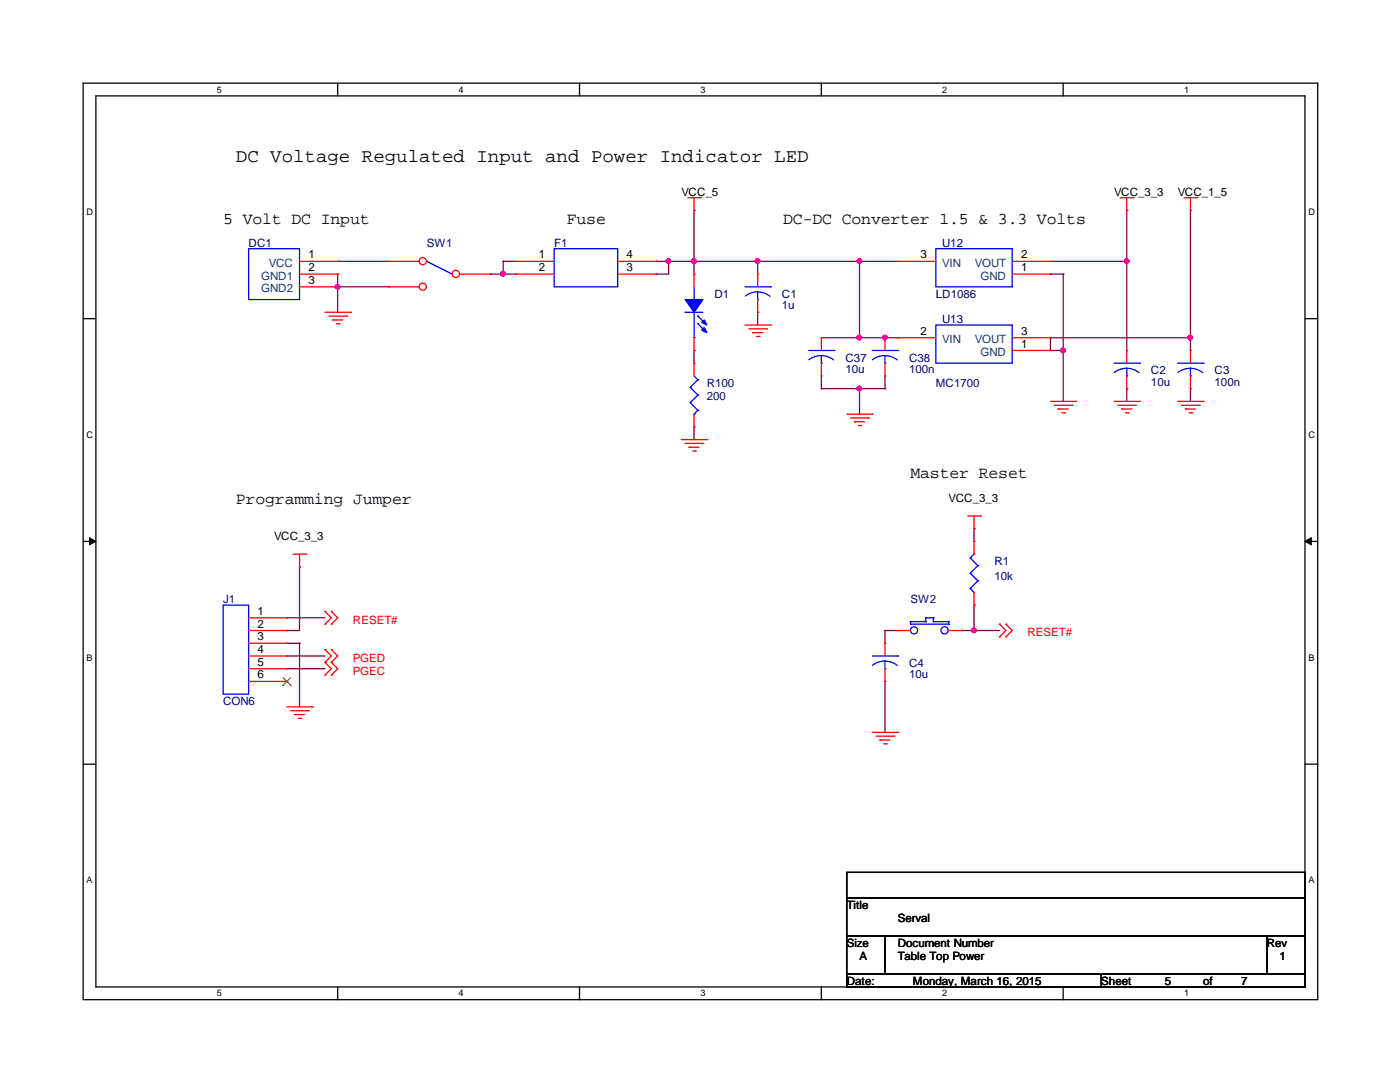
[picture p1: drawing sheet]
<svg xmlns="http://www.w3.org/2000/svg" width="279mm" height="216mm" viewBox="0 0 279 216" stroke-linecap="round" stroke-linejoin="round" font-family="sans-serif">
<path d="M16.6 16.6h246.4v182.9h-246.4zM19.1 19.1h241.3v177.8h-241.3z" fill="none" stroke="#000" stroke-width=".25"/>
<g fill="#fff">
<path d="M43.3 16.8h.9v2h-.9z"/>
<path d="M43.3 197.2h.9v1.9h-.9z"/>
</g>
<path d="M67.4 16.6v2.5M67.4 196.9v2.6" fill="none" stroke="#000" stroke-width=".25"/>
<g fill="#fff">
<path d="M91.5 16.8h1v2h-1z"/>
<path d="M91.5 197.2h1v1.9h-1z"/>
</g>
<path d="M115.7 16.6v2.5M115.7 196.9v2.6" fill="none" stroke="#000" stroke-width=".25"/>
<g fill="#fff">
<path d="M139.8 16.8h.9v2h-.9z"/>
<path d="M139.8 197.2h.9v1.9h-.9z"/>
</g>
<path d="M163.9 16.6v2.5M163.9 196.9v2.6" fill="none" stroke="#000" stroke-width=".25"/>
<g fill="#fff">
<path d="M188 16.8h1v2h-1z"/>
<path d="M188 197.2h1v1.9h-1z"/>
</g>
<path d="M212.2 16.6v2.5M212.2 196.9v2.6" fill="none" stroke="#000" stroke-width=".25"/>
<g fill="#fff">
<path d="M236.3 16.8h.9v2h-.9z"/>
<path d="M236.3 197.2h.9v1.9h-.9z"/>
<path d="M17.3 41.3h1.2v2h-1.2z"/>
<path d="M261.1 41.3h1.2v2h-1.2z"/>
<path d="M17.3 85.8h1.2v1.9h-1.2z"/>
<path d="M261.1 85.8h1.2v1.9h-1.2z"/>
</g>
<path d="M16.6 63.6h2.5M260.4 63.6h2.6" fill="none" stroke="#000" stroke-width=".25"/>
<g fill="#fff">
<path d="M17.3 130.2h1.1v2h-1.1z"/>
<path d="M261.1 130.2h1.1v2h-1.1z"/>
</g>
<path d="M16.6 108h2.5M260.4 108h2.6" fill="none" stroke="#000" stroke-width=".25"/>
<path d="M17.9 107.3l1.2 .7-1.2 .7zM260.4 108l1.3-.7v1.4z" fill="#000" stroke="#000" stroke-width=".2"/>
<g fill="#fff">
<path d="M17.3 174.7h1v1.9h-1z"/>
<path d="M261.1 174.7h1v1.9h-1z"/>
</g>
<path d="M16.6 152.5h2.5M260.4 152.5h2.6M169 174.1h91.4v5.1h-91.4zM169 179.2h91.4v7.6h-91.4zM169 186.8h7.6v7.6h-7.6zM169 194.4h50.8v2.5h-50.8zM176.6 186.8h76.2v7.6h-76.2zM219.8 194.4h40.6v2.5h-40.6zM252.8 186.8h7.6v7.6h-7.6z" fill="none" stroke="#000" stroke-width=".25"/>
<g fill="none" stroke="#800040" stroke-width=".25">
<path d="M67.4 52.2h.1M67.4 57.2h.1M67.4 54.7h.1M67.4 52.2h10.2M67.4 57.2h10.2M67.4 54.7v7.6M97.9 54.7h.1M97.9 54.7h5.1M100.4 54.7h.1M100.4 52.2h.1M100.4 52.2h2.6M100.4 52.2v2.5"/>
<path d="M130.9 54.7h.1M130.9 52.2h.1M130.9 52.2h48.3M133.4 52.2h.1M133.4 52.2v2.5h-2.5M138.5 42h.1M138.5 52.2h.1M138.5 42v12.7M151.2 52.2h.1M151.2 52.2v2.5M171.5 52.2h.1M171.5 52.2v15.2"/>
<path d="M209.6 52.2h.1M209.6 54.7h.1M209.6 52.2h15.3M209.6 54.7h2.6M212.2 54.7h.1M212.2 54.7v25.4M224.9 52.2h.1M224.9 42h.1M224.9 42v27.9M237.6 42h.1M237.6 42v27.9M138.5 69.9h.1"/>
<path d="M138.5 69.9v2.6M151.2 62.3h.1M151.2 62.3v2.6M163.9 77.6h.1M163.9 67.4h15.3M163.9 75v2.6M163.9 77.6h12.7M171.5 67.4h.1M171.5 77.6h.1M171.5 77.6v5M176.6 77.6h.1M176.6 75v2.6"/>
<path d="M179.2 67.4h.1M209.6 67.4h.1M209.6 69.9h.1M209.6 67.4h28M209.6 69.9h2.6M209.6 67.4v2.5M212.2 69.9h.1M224.9 77.6h.1M224.9 77.6v2.5M237.6 77.6h.1M237.6 67.4h.1M237.6 77.6v2.5"/>
<path d="M138.5 85.2h.1M138.5 85.2v2.5M59.8 113.1h.1M59.8 113.1v12.7h-2.6M194.4 105.5h.1M194.4 105.5v2.5M57.2 128.4h.1M57.2 130.9h.1M57.2 133.4h.1M57.2 123.3h.1M57.2 125.8h.1M57.2 128.4h2.6"/>
<path d="M57.2 130.9h7.7M57.2 133.4h7.7M57.2 123.3h7.7M59.8 128.4h.1M59.8 128.4v12.7M176.6 125.8h.1M176.6 136h.1M176.6 125.8v2.6M176.6 136v10.1M176.6 125.8h2.6M191.9 125.8h.1M191.9 125.8h7.6"/>
<path d="M194.4 120.7h.1M194.4 125.8h.1M194.4 120.7v5.1"/>
</g>
<g fill="#f0f" stroke="#f0f" stroke-width=".25">
<circle cx="67.4" cy="57.2" r=".47"/>
<circle cx="100.4" cy="54.7" r=".47"/>
<circle cx="133.4" cy="52.1" r=".47"/>
<circle cx="224.8" cy="52.1" r=".47"/>
<circle cx="194.4" cy="125.8" r=".47"/>
<circle cx="151.2" cy="52.1" r=".47"/>
<circle cx="138.5" cy="52.1" r=".47"/>
<circle cx="237.5" cy="67.4" r=".47"/>
<circle cx="212.1" cy="69.9" r=".47"/>
<circle cx="171.5" cy="67.4" r=".47"/>
<circle cx="171.5" cy="52.1" r=".47"/>
<circle cx="176.6" cy="67.4" r=".47"/>
<circle cx="171.5" cy="77.5" r=".47"/>
</g>
<g fill="none" stroke="#f00" stroke-width=".25">
<path d="M137.2 39.5h2.6M138.5 39.5v2.5M139.8 39.5h.1M223.6 39.5h2.5M224.9 39.5v2.5M226.1 39.5h.1M236.3 39.5h2.5M237.6 39.5v2.5M238.8 39.5h.1M59.8 52.2h7.6M59.8 54.7h7.6M59.8 57.2h7.6"/>
<path d="M67.4 52.2h.1M67.4 54.7h.1M67.4 57.2h.1M103 52.2h.1M103 54.7h.1M103 52.2h7.6M103 54.7h7.6M123.3 52.2h7.6M123.3 54.7h7.6M130.9 54.7h.1M130.9 52.2h.1M138.5 42h.1"/>
<path d="M138.5 54.7h.1M138.5 54.7v2.5M151.2 54.7h.1M151.2 54.7v2.5M151.2 59.8v2.5M224.9 42h.1M237.6 42h.1M64.9 62.3h5M65.6 63.1h3.6M66.4 63.8h.1M66.4 63.8h2M67.1 64.6h.5"/>
<path d="M67.6 64.6h.1M69.2 63.1h.1M69.9 62.3h.1M138.5 72.5h.1M138.5 69.9h.1M138.5 67.4v2.5M138.5 72.5v2.5M148.7 64.9h5.1M149.4 65.6h3.6M150.2 66.4h.1M150.2 66.4h2M151 67.1h.5"/>
<path d="M151.2 62.3h.1M151.5 67.1h.1M153 65.6h.1M153.8 64.9h.1M179.2 67.4h.1M179.2 67.4h7.6M202 67.4h7.6M202 69.9h7.6M209.6 69.9h.1M209.6 67.4h.1M224.9 69.9h.1M224.9 77.6h.1"/>
<path d="M224.9 69.9v2.6M224.9 75v2.6M237.6 69.9h.1M237.6 77.6h.1M237.6 69.9v2.6M237.6 75v2.6M136 87.7h5.1M136.7 88.5h3.6M137.5 89.2h.1M137.5 89.2h2M138.3 90h.5M138.5 85.2h.1"/>
<path d="M138.5 82.6v2.6M138.8 90h.1M140.3 88.5h.1M141.1 87.7h.1M169 82.6h5.1M169.8 83.4h3.5M170.5 84.2h.1M170.5 84.2h2.1M171.3 84.9h.5M171.8 84.9h.1M173.3 83.4h.1M174.1 82.6h.1"/>
<path d="M209.6 80.1h5.1M210.4 80.9h3.6M211.2 81.6h.1M211.2 81.6h2M211.9 82.4h.5M212.4 82.4h.1M214 80.9h.1M214.7 80.1h.1M222.3 80.1h5.1M223.1 80.9h3.6M223.9 81.6h.1M223.9 81.6h2"/>
<path d="M224.6 82.4h.5M225.1 82.4h.1M226.7 80.9h.1M227.4 80.1h.1M235 80.1h5.1M235.8 80.9h3.6M236.6 81.6h.1M236.6 81.6h2M237.3 82.4h.5M237.8 82.4h.1M239.4 80.9h.1M240.1 80.1h.1"/>
<path d="M58.5 110.6h2.5M59.8 113.1h.1M59.8 110.6v2.5M61 110.6h.1M193.1 103h2.6M194.4 105.5h.1M194.4 108h.1M194.4 103v2.5M194.4 108v2.6M194.4 118.2v2.5M195.7 103h.1M49.6 123.3h7.6"/>
<path d="M49.6 125.8h7.6M49.6 128.4h7.6M49.6 130.9h7.6M49.6 133.4h7.6M49.6 136h7.6M57.2 123.3h.1M57.2 125.8h.1M57.2 128.4h.1M57.2 130.9h.1M57.2 133.4h.1M57.2 136h.1M64.9 122h.1"/>
<path d="M64.9 124.5h.1M64.9 129.6h.1M64.9 132.2h.1M64.9 134.7h.1M64.9 122l1.2 1.3-1.2 1.2M64.9 129.6l1.2 1.3-1.2 1.3M64.9 132.2l1.2 1.2-1.2 1.3M66.1 122h.1M66.1 124.5h.1M66.1 129.6h.1M66.1 132.2h.1M66.1 134.7h.1"/>
<path d="M66.1 122l1.3 1.3-1.3 1.2M66.1 129.6l1.3 1.3-1.3 1.3M66.1 132.2l1.3 1.2-1.3 1.3M176.6 128.4h.1M176.6 136h.1M176.6 128.4v2.5M176.6 133.4v2.6M194.4 120.7h.1M199.5 124.5h.1M199.5 127.1h.1M199.5 124.5l1.2 1.3-1.2 1.3M200.7 124.5h.1"/>
<path d="M200.7 127.1h.1M200.7 124.5l1.3 1.3-1.3 1.3M57.2 141.1h5.1M58 141.8h3.6M58.8 142.6h.1M58.8 142.6h2M59.5 143.3h.5M60 143.3h.1M61.6 141.8h.1M62.3 141.1h.1M174.1 146.1h5.1M174.8 146.9h3.6"/>
<path d="M175.6 147.7h.1M175.6 147.7h2M176.4 148.4h.5M176.9 148.4h.1M178.4 146.9h.1M179.2 146.1h.1"/>
</g>
<g fill="none" stroke="#00f" stroke-width=".25">
<path d="M49.6 49.6h10.2v10.2h-10.2zM85.2 52.2h.1M85.2 52.2l5.1 2.5M110.6 49.6h12.7v7.6h-12.7zM138.5 59.8h.1M138.5 57.2v2.6M148.7 57.2h5.1M151.2 59.8h.1M151.2 58.3l1.1 .1 1.4 .7M151.2 58.3l-1.1 .1-1.4 .7M151.2 58.3v1.5M153.8 57.2h.1"/>
<path d="M136.7 62.3h.1M136.7 62.3h3.6M137.8 77.3h.1M137.8 77.3l1.5 1.5M138.5 67.4h.1M138.5 75l.8 .8M138.5 62.3v5.1M139.3 75.8h.1M139.3 78.8h.1M139.3 63.1h.1M139.3 64.6h.1M139.3 75.8l-1.5 1.5"/>
<path d="M139.3 78.8l-1.5 1.5M139.3 63.1l1.5 1.5M139.3 64.6l1.5 1.5M186.8 64.9h15.2v7.6h-15.2zM222.3 72.5h5.1M224.9 75h.1M224.9 73.5l1 .1 1.4 .8M224.9 73.5l-1.1 .1-1.4 .7M224.9 73.5v1.5M227.4 72.5h.1M235 72.5h5.1M237.6 75h.1"/>
<path d="M237.6 73.5l1 .1 1.4 .8M237.6 73.5l-1.1 .1-1.4 .7M237.6 73.5v1.5M240.1 72.5h.1M137.8 80.3h.1M137.8 80.3l1.5 1.6M138.5 82.6h.1M139.3 81.9h.1M139.3 81.9l-.8 .7M193.6 117.4h.1M193.6 114.4h.1M193.6 111.3h.1"/>
<path d="M193.6 117.4l.8 .8M193.6 114.4l1.6 1.5M193.6 111.3l1.6 1.6M194.4 110.6h.1M194.4 110.6l-.8 .7M195.2 115.9h.1M195.2 112.9h.1M195.2 115.9l-1.6 1.5M195.2 112.9l-1.6 1.5M44.5 120.7h5.1v17.8h-5.1zM174.1 130.9h5.1M176.6 133.4h.1"/>
<path d="M176.6 131.9l1.1 .2 1.4 .7M176.6 131.9l-1.1 .1-1.4 .7M176.6 131.9v1.5M179.2 130.9h.1"/>
</g>
<path d="M56.4 136.8h.1M56.5 135.2l1.6 1.6M58 135.2l-1.6 1.6M58.1 136.8h.1" fill="none" stroke="#804000" stroke-width=".2"/>
<g fill="#00f" stroke="#00f" stroke-width=".25">
<path d="M136.7 59.8h3.6l-1.8 2.5z" fill-rule="evenodd"/>
<path d="M140.5 65.4l.6 1-1.1-.5z" fill-rule="evenodd"/>
<path d="M140.5 63.8l.6 1.1-1.1-.6z" fill-rule="evenodd"/>
</g>
<circle cx="91" cy="54.7" r=".72" fill="#fff" stroke="#f00" stroke-width=".25"/>
<path d="M91.8 54.7h6.1M97.9 54.7h.1" fill="none" stroke="#f00" stroke-width=".25"/>
<circle cx="84.4" cy="52.1" r=".72" fill="#fff" stroke="#f00" stroke-width=".25"/>
<path d="M77.6 52.2h.1M77.6 52.2h6.1" fill="none" stroke="#f00" stroke-width=".25"/>
<circle cx="84.4" cy="57.2" r=".72" fill="#fff" stroke="#f00" stroke-width=".25"/>
<g fill="none" stroke="#f00" stroke-width=".25">
<path d="M77.6 57.2h.1M77.6 57.2h6.1M179.2 52.2h.1M179.2 52.2h7.6M202 52.2h7.6M202 54.7h7.6M209.6 54.7h.1M209.6 52.2h.1M163.9 67.4h.1M163.9 75h.1M163.9 67.4v2.5M163.9 72.5v2.5"/>
<path d="M176.6 67.4h.1M176.6 75h.1M176.6 67.4v2.5M176.6 72.5v2.5M179.2 125.8h.1M179.2 125.8h2.5M189.3 125.8h2.6M191.9 125.8h.1"/>
</g>
<g fill="none" stroke="#00f" stroke-width=".25">
<path d="M186.8 49.6h15.2v7.6h-15.2zM161.4 69.9h5.1M163.9 72.5h.1M163.9 71l1.1 .1 1.4 .7M163.9 71l-1.1 .1-1.4 .7M163.9 71v1.5M166.5 69.9h.1M174.1 69.9h5.1M176.6 72.5h.1M176.6 71l1.1 .1 1.4 .7M176.6 71l-1.1 .1-1.4 .7M176.6 71v1.5"/>
<path d="M179.2 69.9h.1M181.7 124h.1M181.7 124v.5h7.6M181.7 124h3M184.7 123.3h.1M184.7 124h.1M184.7 123.3h1.6M184.7 123.3v.7M186.3 124h.1M186.3 123.3h.1M186.3 124h3M186.3 123.3v.7"/>
<path d="M189.3 124.5h.1M189.3 124h.1M189.3 124v.5"/>
<circle cx="182.4" cy="125.8" r=".72"/>
<circle cx="188.5" cy="125.8" r=".72"/>
</g>
<g fill="#f0f" stroke="#f0f" stroke-width=".25">
<circle cx="67.4" cy="57.2" r=".47"/>
<circle cx="100.4" cy="54.7" r=".47"/>
<circle cx="133.4" cy="52.1" r=".47"/>
<circle cx="224.8" cy="52.1" r=".47"/>
<circle cx="194.4" cy="125.8" r=".47"/>
<circle cx="151.2" cy="52.1" r=".47"/>
<circle cx="138.5" cy="52.1" r=".47"/>
<circle cx="237.5" cy="67.4" r=".47"/>
<circle cx="212.1" cy="69.9" r=".47"/>
<circle cx="171.5" cy="67.4" r=".47"/>
<circle cx="171.5" cy="52.1" r=".47"/>
<circle cx="176.6" cy="67.4" r=".47"/>
<circle cx="171.5" cy="77.5" r=".47"/>
</g>
<text font-size="3.8" x="47.1" y="32.3">DC Voltage Regulated Input and Power Indicator LED</text>
<g font-size="3.3">
<text x="44.5" y="44.6">5 Volt DC Input</text>
<text x="113.1" y="44.6">Fuse</text>
<text x="156.3" y="44.6">DC-DC Converter 1.5 &amp; 3.3 Volts</text>
<text x="181.7" y="95.4">Master Reset</text>
<text x="47.1" y="100.5">Programming Jumper</text>
</g>
<g font-size="2.3">
<text x="136" y="39.1">VCC_5</text>
<text x="222.3" y="39.1">VCC_3_3</text>
<text x="235" y="39.1">VCC_1_5</text>
<text x="61.6" y="51.6">1</text>
<text x="107.5" y="51.6">1</text>
<text x="125.1" y="51.6">4</text>
<text x="183.7" y="51.6">3</text>
<text x="203.8" y="51.6">2</text>
<text x="61.6" y="54.1">2</text>
<text x="61.6" y="56.6">3</text>
<text x="107.5" y="54.1">2</text>
<text x="125.1" y="54.1">3</text>
<text x="203.8" y="54.1">1</text>
<text x="183.7" y="66.8">2</text>
<text x="203.8" y="69.3">1</text>
<text x="203.8" y="66.8">3</text>
<text x="189.3" y="100.1">VCC_3_3</text>
<text x="54.7" y="107.7">VCC_3_3</text>
<text x="51.4" y="122.7">1</text>
<text x="51.4" y="125.2">2</text>
<text x="51.4" y="127.8">3</text>
<text x="51.4" y="130.3">4</text>
<text x="51.4" y="132.8">5</text>
<text x="51.4" y="135.4">6</text>
<text x="169" y="181.4">Title</text>
<text x="179.2" y="183.9">Serval</text>
<text x="169" y="189">Size</text>
<text x="171.5" y="191.5">A</text>
<text x="179.2" y="189">Document Number</text>
<text x="179.2" y="191.5">Table Top Power</text>
<text x="252.8" y="189">Rev</text>
<text x="255.4" y="191.5">1</text>
<text x="169" y="196.6">Date:</text>
<text x="182.2" y="196.6">Monday, March 16, 2015</text>
<text x="219.8" y="196.6">Sheet</text>
<text x="232.5" y="196.6">5</text>
<text x="240.1" y="196.6">of</text>
<text x="247.7" y="196.6">7</text>
</g>
<g font-size="2.3" fill="#000080">
<text x="49.6" y="49.3">DC1</text>
<text x="85.2" y="49.3">SW1</text>
<text x="110.6" y="49.3">F1</text>
<text x="188" y="49.3">U12</text>
<text x="142.6" y="59.4">D1</text>
<text x="156" y="59.4">C1</text>
<text x="186.8" y="59.4">LD1086</text>
<text x="156" y="61.7">1u</text>
<text x="188" y="64.5">U13</text>
<text x="141.1" y="77.2">R100</text>
<text x="168.7" y="72.1">C37</text>
<text x="168.7" y="74.4">10u</text>
<text x="181.4" y="72.1">C38</text>
<text x="181.4" y="74.4">100n</text>
<text x="186.8" y="77.2">MC1700</text>
<text x="229.7" y="74.7">C2</text>
<text x="229.7" y="77">10u</text>
<text x="242.4" y="74.7">C3</text>
<text x="242.4" y="77">100n</text>
<text x="141.1" y="79.8">200</text>
<text x="198.5" y="112.8">R1</text>
<text x="198.5" y="115.8">10k</text>
<text x="44.5" y="120.4">J1</text>
<text x="181.7" y="120.4">SW2</text>
<text x="181.4" y="133.1">C4</text>
<text x="181.4" y="135.4">10u</text>
<text x="44.5" y="140.7">CON6</text>
</g>
<g font-size="2.3" fill="#004080">
<text x="53.7" y="53.3">VCC</text>
<text x="188" y="53.3">VIN</text>
<text x="194.6" y="53.3">VOUT</text>
<text x="52.2" y="55.8">GND1</text>
<text x="52.2" y="58.3">GND2</text>
<text x="195.7" y="55.8">GND</text>
<text x="188" y="68.5">VIN</text>
<text x="194.6" y="68.5">VOUT</text>
<text x="195.7" y="71">GND</text>
</g>
<g font-size="2.3" fill="#f00">
<text x="70.4" y="124.5">RESET#</text>
<text x="205.1" y="127">RESET#</text>
<text x="70.4" y="132.1">PGED</text>
<text x="70.4" y="134.6">PGEC</text>
</g>
<g font-size="1.8">
<text x="43.3" y="18.5">5</text>
<text x="91.5" y="18.5">4</text>
<text x="139.8" y="18.5">3</text>
<text x="188" y="18.5">2</text>
<text x="236.3" y="18.5">1</text>
<text x="17.3" y="42.9">D</text>
<text x="261.1" y="42.9">D</text>
<text x="17.3" y="87.4">C</text>
<text x="261.1" y="87.4">C</text>
<text x="17.3" y="131.8">B</text>
<text x="261.1" y="131.8">B</text>
<text x="17.3" y="176.3">A</text>
<text x="261.1" y="176.3">A</text>
<text x="43.3" y="198.8">5</text>
<text x="91.5" y="198.8">4</text>
<text x="139.8" y="198.8">3</text>
<text x="188" y="198.8">2</text>
<text x="236.3" y="198.8">1</text>
</g>
</svg>
